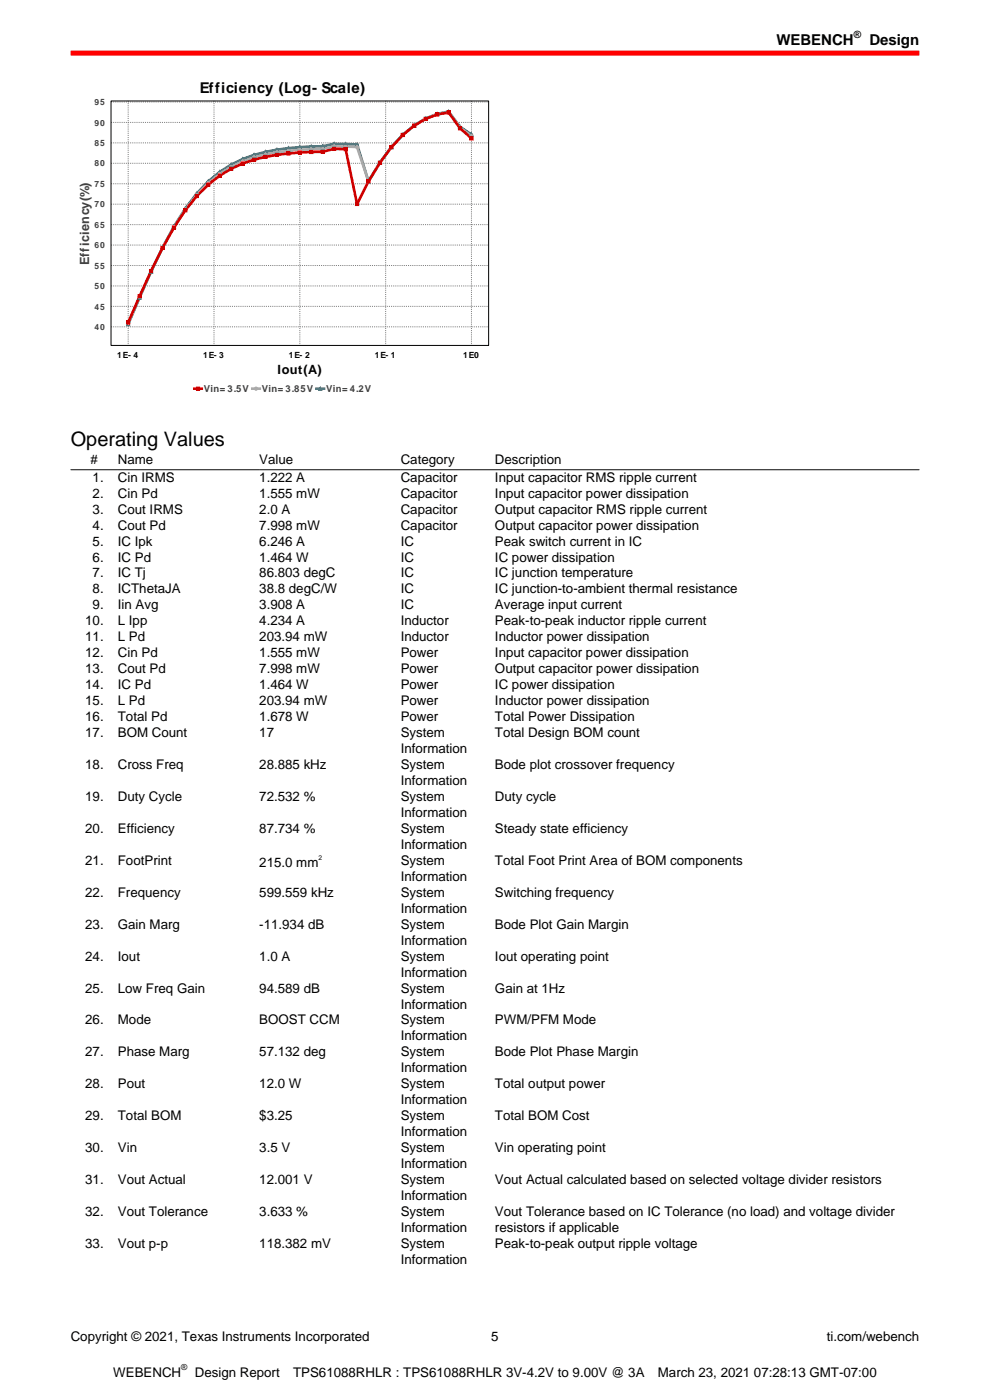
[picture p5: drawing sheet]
<svg xmlns="http://www.w3.org/2000/svg" width="210mm" height="297mm" viewBox="0 0 210 297" stroke-linecap="round" stroke-linejoin="round" font-family="sans-serif">
<path d="M15 11.3h180" fill="none" stroke="#f00" stroke-width="1.1" stroke-linecap="butt"/>
<g fill="#fff">
<path d="M15 16.6h90v67.5h-90z"/>
<path d="M40.9 80.9h38.2v3.1h-38.2z"/>
</g>
<path d="M41.2 82.5h1.6" fill="none" stroke="#c00" stroke-width=".56"/>
<path d="M41.7 82.1h.6v.7h-.6z" fill="#c00"/>
<path d="M41.7 82.1h.6v.7h-.6z" fill="none" stroke="#c00" stroke-width=".21"/>
<path d="M53.5 82.5h1.6" fill="none" stroke="#aaa" stroke-width=".56"/>
<circle cx="54.3" cy="82.5" r=".34" fill="#aaa"/>
<circle cx="54.3" cy="82.5" r=".34" fill="none" stroke="#aaa" stroke-width=".21"/>
<path d="M67.2 82.5h1.5" fill="none" stroke="#189" stroke-width=".56"/>
<path d="M67.9 82.1l.4 .7h-.7z" fill="#189"/>
<path d="M67.9 82.1l.4 .7h-.7z" fill="none" stroke="#189" stroke-width=".21"/>
<path d="M23.5 21.4h80.1v51.9h-80.1z" fill="#fff"/>
<g fill="none" stroke="#808080" stroke-width=".21" stroke-dasharray=".2 .2" stroke-linecap="butt">
<path d="M23.5 39h80.1M23.5 34.6h80.1M23.5 30.3h80.1M23.5 26h80.1M23.5 21.6h80.1M27.2 21.4v51.9M45.4 21.4v51.9M63.6 21.4v51.9M81.8 21.4v51.9M100 21.4v51.9M23.5 56.3h80.1M23.5 52h80.1"/>
<path d="M23.5 47.7h80.1M23.5 43.3h80.1M23.5 69.3h80.1M23.5 65h80.1M23.5 60.7h80.1"/>
</g>
<path d="M100 28.5l-2.4-1.6-2.4-3.2a17.1 17.1 0 0 0-9.8 4.9l-2.4 2.6-2.4 3.3-2.4 4-2.5-7.9-4.8-.1-2.4 .5a48.8 48.8 0 0 0-17 2.8 26.7 26.7 0 0 0-12.2 10.4 110.8 110.8 0 0 0-9.7 18.9l-2.4 5.7" fill="none" stroke="#189" stroke-width=".56"/>
<path d="M100 28.9l-2.4-1.9-2.4-3.2a16.7 16.7 0 0 0-9.8 4.8l-2.4 2.6-2.4 3.3-2.4 4-2.5-7.3-4.8-.2-2.4 .6a49.9 49.9 0 0 0-17 2.6 26.4 26.4 0 0 0-12.2 10.2 105.3 105.3 0 0 0-9.7 18.6l-2.4 5.6" fill="none" stroke="#aaa" stroke-width=".56"/>
<path d="M100 29.4l-2.4-2.2-2.4-3.3a16.3 16.3 0 0 0-9.8 4.7 48.2 48.2 0 0 0-9.7 14.7l-2.4-11.7h-2.4l-2.4 .6a51.2 51.2 0 0 0-17 2.5 26.2 26.2 0 0 0-12.2 9.9 100.2 100.2 0 0 0-9.7 18.2l-2.4 5.6" fill="none" stroke="#c00" stroke-width=".56"/>
<path d="M27.2 68.4l.3 .7h-.6z" fill="#189"/>
<path d="M27.2 68.4l.3 .7h-.6z" fill="none" stroke="#189" stroke-width=".21"/>
<path d="M29.6 62.8l.4 .6h-.7z" fill="#189"/>
<path d="M29.6 62.8l.4 .6h-.7z" fill="none" stroke="#189" stroke-width=".21"/>
<path d="M32 57.3l.4 .7h-.7z" fill="#189"/>
<path d="M32 57.3l.4 .7h-.7z" fill="none" stroke="#189" stroke-width=".21"/>
<path d="M34.5 52.2l.3 .7h-.7z" fill="#189"/>
<path d="M34.5 52.2l.3 .7h-.7z" fill="none" stroke="#189" stroke-width=".21"/>
<path d="M36.9 47.7l.3 .7h-.6z" fill="#189"/>
<path d="M36.9 47.7l.3 .7h-.6z" fill="none" stroke="#189" stroke-width=".21"/>
<path d="M39.3 43.9l.4 .7h-.7z" fill="#189"/>
<path d="M39.3 43.9l.4 .7h-.7z" fill="none" stroke="#189" stroke-width=".21"/>
<path d="M41.8 40.7l.3 .7h-.7z" fill="#189"/>
<path d="M41.8 40.7l.3 .7h-.7z" fill="none" stroke="#189" stroke-width=".21"/>
<path d="M44.2 38.1l.3 .7h-.7z" fill="#189"/>
<path d="M44.2 38.1l.3 .7h-.7z" fill="none" stroke="#189" stroke-width=".21"/>
<path d="M46.6 36.1l.3 .7h-.6z" fill="#189"/>
<path d="M46.6 36.1l.3 .7h-.6z" fill="none" stroke="#189" stroke-width=".21"/>
<path d="M49 34.6l.4 .7h-.7z" fill="#189"/>
<path d="M49 34.6l.4 .7h-.7z" fill="none" stroke="#189" stroke-width=".21"/>
<path d="M51.5 33.4l.3 .7h-.7z" fill="#189"/>
<path d="M51.5 33.4l.3 .7h-.7z" fill="none" stroke="#189" stroke-width=".21"/>
<path d="M53.9 32.5l.3 .7h-.6z" fill="#189"/>
<path d="M53.9 32.5l.3 .7h-.6z" fill="none" stroke="#189" stroke-width=".21"/>
<path d="M56.3 31.9l.4 .7h-.7z" fill="#189"/>
<path d="M56.3 31.9l.4 .7h-.7z" fill="none" stroke="#189" stroke-width=".21"/>
<path d="M58.7 31.4l.4 .7h-.7z" fill="#189"/>
<path d="M58.7 31.4l.4 .7h-.7z" fill="none" stroke="#189" stroke-width=".21"/>
<path d="M61.2 31.1l.3 .7h-.7z" fill="#189"/>
<path d="M61.2 31.1l.3 .7h-.7z" fill="none" stroke="#189" stroke-width=".21"/>
<path d="M63.6 30.9l.3 .7h-.6z" fill="#189"/>
<path d="M63.6 30.9l.3 .7h-.6z" fill="none" stroke="#189" stroke-width=".21"/>
<path d="M66 30.8l.4 .6h-.7z" fill="#189"/>
<path d="M66 30.8l.4 .6h-.7z" fill="none" stroke="#189" stroke-width=".21"/>
<path d="M68.5 30.7l.3 .7h-.7z" fill="#189"/>
<path d="M68.5 30.7l.3 .7h-.7z" fill="none" stroke="#189" stroke-width=".21"/>
<path d="M70.9 30.2l.3 .7h-.7z" fill="#189"/>
<path d="M70.9 30.2l.3 .7h-.7z" fill="none" stroke="#189" stroke-width=".21"/>
<path d="M73.3 30.2l.3 .7h-.6z" fill="#189"/>
<path d="M73.3 30.2l.3 .7h-.6z" fill="none" stroke="#189" stroke-width=".21"/>
<path d="M75.7 30.3l.4 .7h-.7z" fill="#189"/>
<path d="M75.7 30.3l.4 .7h-.7z" fill="none" stroke="#189" stroke-width=".21"/>
<path d="M78.2 38.1l.3 .7h-.7z" fill="#189"/>
<path d="M78.2 38.1l.3 .7h-.7z" fill="none" stroke="#189" stroke-width=".21"/>
<path d="M80.6 34.2l.3 .6h-.6z" fill="#189"/>
<path d="M80.6 34.2l.3 .6h-.6z" fill="none" stroke="#189" stroke-width=".21"/>
<path d="M83 30.9l.4 .6h-.7z" fill="#189"/>
<path d="M83 30.9l.4 .6h-.7z" fill="none" stroke="#189" stroke-width=".21"/>
<path d="M85.4 28.3l.4 .6h-.7z" fill="#189"/>
<path d="M85.4 28.3l.4 .6h-.7z" fill="none" stroke="#189" stroke-width=".21"/>
<path d="M87.9 26.3l.3 .6h-.7z" fill="#189"/>
<path d="M87.9 26.3l.3 .6h-.7z" fill="none" stroke="#189" stroke-width=".21"/>
<path d="M90.3 24.8l.3 .7h-.6z" fill="#189"/>
<path d="M90.3 24.8l.3 .7h-.6z" fill="none" stroke="#189" stroke-width=".21"/>
<path d="M92.7 23.8l.4 .7h-.7z" fill="#189"/>
<path d="M92.7 23.8l.4 .7h-.7z" fill="none" stroke="#189" stroke-width=".21"/>
<path d="M95.2 23.3l.3 .7h-.7z" fill="#189"/>
<path d="M95.2 23.3l.3 .7h-.7z" fill="none" stroke="#189" stroke-width=".21"/>
<path d="M97.6 26.6l.3 .6h-.7z" fill="#189"/>
<path d="M97.6 26.6l.3 .6h-.7z" fill="none" stroke="#189" stroke-width=".21"/>
<path d="M100 28.2l.3 .7h-.6z" fill="#189"/>
<path d="M100 28.2l.3 .7h-.6z" fill="none" stroke="#189" stroke-width=".21"/>
<circle cx="27.2" cy="68.6" r=".34" fill="#aaa"/>
<circle cx="27.2" cy="68.6" r=".34" fill="none" stroke="#aaa" stroke-width=".21"/>
<circle cx="29.6" cy="63" r=".34" fill="#aaa"/>
<circle cx="29.6" cy="63" r=".34" fill="none" stroke="#aaa" stroke-width=".21"/>
<circle cx="32" cy="57.6" r=".34" fill="#aaa"/>
<circle cx="32" cy="57.6" r=".34" fill="none" stroke="#aaa" stroke-width=".21"/>
<circle cx="34.5" cy="52.6" r=".34" fill="#aaa"/>
<circle cx="34.5" cy="52.6" r=".34" fill="none" stroke="#aaa" stroke-width=".21"/>
<circle cx="36.9" cy="48.2" r=".34" fill="#aaa"/>
<circle cx="36.9" cy="48.2" r=".34" fill="none" stroke="#aaa" stroke-width=".21"/>
<circle cx="39.3" cy="44.4" r=".34" fill="#aaa"/>
<circle cx="39.3" cy="44.4" r=".34" fill="none" stroke="#aaa" stroke-width=".21"/>
<circle cx="41.8" cy="41.3" r=".34" fill="#aaa"/>
<circle cx="41.8" cy="41.3" r=".34" fill="none" stroke="#aaa" stroke-width=".21"/>
<circle cx="44.2" cy="38.8" r=".34" fill="#aaa"/>
<circle cx="44.2" cy="38.8" r=".34" fill="none" stroke="#aaa" stroke-width=".21"/>
<circle cx="46.6" cy="36.9" r=".34" fill="#aaa"/>
<circle cx="46.6" cy="36.9" r=".34" fill="none" stroke="#aaa" stroke-width=".21"/>
<circle cx="49" cy="35.4" r=".34" fill="#aaa"/>
<circle cx="49" cy="35.4" r=".34" fill="none" stroke="#aaa" stroke-width=".21"/>
<circle cx="51.5" cy="34.2" r=".34" fill="#aaa"/>
<circle cx="51.5" cy="34.2" r=".34" fill="none" stroke="#aaa" stroke-width=".21"/>
<circle cx="53.9" cy="33.4" r=".34" fill="#aaa"/>
<circle cx="53.9" cy="33.4" r=".34" fill="none" stroke="#aaa" stroke-width=".21"/>
<circle cx="56.3" cy="32.7" r=".34" fill="#aaa"/>
<circle cx="56.3" cy="32.7" r=".34" fill="none" stroke="#aaa" stroke-width=".21"/>
<circle cx="58.7" cy="32.3" r=".34" fill="#aaa"/>
<circle cx="58.7" cy="32.3" r=".34" fill="none" stroke="#aaa" stroke-width=".21"/>
<circle cx="61.2" cy="32" r=".34" fill="#aaa"/>
<circle cx="61.2" cy="32" r=".34" fill="none" stroke="#aaa" stroke-width=".21"/>
<circle cx="63.6" cy="31.8" r=".34" fill="#aaa"/>
<circle cx="63.6" cy="31.8" r=".34" fill="none" stroke="#aaa" stroke-width=".21"/>
<circle cx="66" cy="31.7" r=".34" fill="#aaa"/>
<circle cx="66" cy="31.7" r=".34" fill="none" stroke="#aaa" stroke-width=".21"/>
<circle cx="68.5" cy="31.6" r=".34" fill="#aaa"/>
<circle cx="68.5" cy="31.6" r=".34" fill="none" stroke="#aaa" stroke-width=".21"/>
<circle cx="70.9" cy="31" r=".34" fill="#aaa"/>
<circle cx="70.9" cy="31" r=".34" fill="none" stroke="#aaa" stroke-width=".21"/>
<circle cx="73.3" cy="31.1" r=".34" fill="#aaa"/>
<circle cx="73.3" cy="31.1" r=".34" fill="none" stroke="#aaa" stroke-width=".21"/>
<circle cx="75.7" cy="31.2" r=".34" fill="#aaa"/>
<circle cx="75.7" cy="31.2" r=".34" fill="none" stroke="#aaa" stroke-width=".21"/>
<circle cx="78.2" cy="38.5" r=".34" fill="#aaa"/>
<circle cx="78.2" cy="38.5" r=".34" fill="none" stroke="#aaa" stroke-width=".21"/>
<circle cx="80.6" cy="34.5" r=".34" fill="#aaa"/>
<circle cx="80.6" cy="34.5" r=".34" fill="none" stroke="#aaa" stroke-width=".21"/>
<circle cx="83" cy="31.2" r=".34" fill="#aaa"/>
<circle cx="83" cy="31.2" r=".34" fill="none" stroke="#aaa" stroke-width=".21"/>
<circle cx="85.4" cy="28.6" r=".34" fill="#aaa"/>
<circle cx="85.4" cy="28.6" r=".34" fill="none" stroke="#aaa" stroke-width=".21"/>
<circle cx="87.9" cy="26.6" r=".34" fill="#aaa"/>
<circle cx="87.9" cy="26.6" r=".34" fill="none" stroke="#aaa" stroke-width=".21"/>
<circle cx="90.3" cy="25.2" r=".34" fill="#aaa"/>
<circle cx="90.3" cy="25.2" r=".34" fill="none" stroke="#aaa" stroke-width=".21"/>
<circle cx="92.7" cy="24.2" r=".34" fill="#aaa"/>
<circle cx="92.7" cy="24.2" r=".34" fill="none" stroke="#aaa" stroke-width=".21"/>
<circle cx="95.2" cy="23.8" r=".34" fill="#aaa"/>
<circle cx="95.2" cy="23.8" r=".34" fill="none" stroke="#aaa" stroke-width=".21"/>
<circle cx="97.6" cy="27" r=".34" fill="#aaa"/>
<circle cx="97.6" cy="27" r=".34" fill="none" stroke="#aaa" stroke-width=".21"/>
<circle cx="100" cy="28.9" r=".34" fill="#aaa"/>
<circle cx="100" cy="28.9" r=".34" fill="none" stroke="#aaa" stroke-width=".21"/>
<path d="M26.9 68.1h.6v.6h-.6z" fill="#c00"/>
<path d="M26.9 68.1h.6v.6h-.6z" fill="none" stroke="#c00" stroke-width=".21"/>
<path d="M29.3 62.5h.7v.7h-.7z" fill="#c00"/>
<path d="M29.3 62.5h.7v.7h-.7z" fill="none" stroke="#c00" stroke-width=".21"/>
<path d="M31.7 57.2h.7v.6h-.7z" fill="#c00"/>
<path d="M31.7 57.2h.7v.6h-.7z" fill="none" stroke="#c00" stroke-width=".21"/>
<path d="M34.1 52.3h.7v.6h-.7z" fill="#c00"/>
<path d="M34.1 52.3h.7v.6h-.7z" fill="none" stroke="#c00" stroke-width=".21"/>
<path d="M36.6 47.9h.6v.7h-.6z" fill="#c00"/>
<path d="M36.6 47.9h.6v.7h-.6z" fill="none" stroke="#c00" stroke-width=".21"/>
<path d="M39 44.3h.7v.6h-.7z" fill="#c00"/>
<path d="M39 44.3h.7v.6h-.7z" fill="none" stroke="#c00" stroke-width=".21"/>
<path d="M41.4 41.2h.7v.7h-.7z" fill="#c00"/>
<path d="M41.4 41.2h.7v.7h-.7z" fill="none" stroke="#c00" stroke-width=".21"/>
<path d="M43.8 38.8h.7v.7h-.7z" fill="#c00"/>
<path d="M43.8 38.8h.7v.7h-.7z" fill="none" stroke="#c00" stroke-width=".21"/>
<path d="M46.3 36.9h.6v.7h-.6z" fill="#c00"/>
<path d="M46.3 36.9h.6v.7h-.6z" fill="none" stroke="#c00" stroke-width=".21"/>
<path d="M48.7 35.5h.7v.6h-.7z" fill="#c00"/>
<path d="M48.7 35.5h.7v.6h-.7z" fill="none" stroke="#c00" stroke-width=".21"/>
<path d="M51.1 34.4h.7v.6h-.7z" fill="#c00"/>
<path d="M51.1 34.4h.7v.6h-.7z" fill="none" stroke="#c00" stroke-width=".21"/>
<path d="M53.6 33.5h.6v.7h-.6z" fill="#c00"/>
<path d="M53.6 33.5h.6v.7h-.6z" fill="none" stroke="#c00" stroke-width=".21"/>
<path d="M56 32.9h.7v.7h-.7z" fill="#c00"/>
<path d="M56 32.9h.7v.7h-.7z" fill="none" stroke="#c00" stroke-width=".21"/>
<path d="M58.4 32.5h.7v.7h-.7z" fill="#c00"/>
<path d="M58.4 32.5h.7v.7h-.7z" fill="none" stroke="#c00" stroke-width=".21"/>
<path d="M60.8 32.2h.7v.7h-.7z" fill="#c00"/>
<path d="M60.8 32.2h.7v.7h-.7z" fill="none" stroke="#c00" stroke-width=".21"/>
<path d="M63.3 32h.6v.7h-.6z" fill="#c00"/>
<path d="M63.3 32h.6v.7h-.6z" fill="none" stroke="#c00" stroke-width=".21"/>
<path d="M65.7 31.9h.7v.7h-.7z" fill="#c00"/>
<path d="M65.7 31.9h.7v.7h-.7z" fill="none" stroke="#c00" stroke-width=".21"/>
<path d="M68.1 31.9h.7v.6h-.7z" fill="#c00"/>
<path d="M68.1 31.9h.7v.6h-.7z" fill="none" stroke="#c00" stroke-width=".21"/>
<path d="M70.5 31.2h.7v.7h-.7z" fill="#c00"/>
<path d="M70.5 31.2h.7v.7h-.7z" fill="none" stroke="#c00" stroke-width=".21"/>
<path d="M73 31.3h.6v.7h-.6z" fill="#c00"/>
<path d="M73 31.3h.6v.7h-.6z" fill="none" stroke="#c00" stroke-width=".21"/>
<path d="M75.4 42.9h.7v.7h-.7z" fill="#c00"/>
<path d="M75.4 42.9h.7v.7h-.7z" fill="none" stroke="#c00" stroke-width=".21"/>
<path d="M77.8 38.1h.7v.7h-.7z" fill="#c00"/>
<path d="M77.8 38.1h.7v.7h-.7z" fill="none" stroke="#c00" stroke-width=".21"/>
<path d="M80.3 34.2h.6v.7h-.6z" fill="#c00"/>
<path d="M80.3 34.2h.6v.7h-.6z" fill="none" stroke="#c00" stroke-width=".21"/>
<path d="M82.7 30.9h.7v.7h-.7z" fill="#c00"/>
<path d="M82.7 30.9h.7v.7h-.7z" fill="none" stroke="#c00" stroke-width=".21"/>
<path d="M85.1 28.3h.7v.7h-.7z" fill="#c00"/>
<path d="M85.1 28.3h.7v.7h-.7z" fill="none" stroke="#c00" stroke-width=".21"/>
<path d="M87.5 26.3h.7v.7h-.7z" fill="#c00"/>
<path d="M87.5 26.3h.7v.7h-.7z" fill="none" stroke="#c00" stroke-width=".21"/>
<path d="M90 24.9h.6v.7h-.6z" fill="#c00"/>
<path d="M90 24.9h.6v.7h-.6z" fill="none" stroke="#c00" stroke-width=".21"/>
<path d="M92.4 23.9h.7v.7h-.7z" fill="#c00"/>
<path d="M92.4 23.9h.7v.7h-.7z" fill="none" stroke="#c00" stroke-width=".21"/>
<path d="M94.8 23.5h.7v.7h-.7z" fill="#c00"/>
<path d="M94.8 23.5h.7v.7h-.7z" fill="none" stroke="#c00" stroke-width=".21"/>
<path d="M97.2 26.9h.7v.6h-.7z" fill="#c00"/>
<path d="M97.2 26.9h.7v.6h-.7z" fill="none" stroke="#c00" stroke-width=".21"/>
<path d="M99.7 29h.6v.7h-.6z" fill="#c00"/>
<path d="M99.7 29h.6v.7h-.6z" fill="none" stroke="#c00" stroke-width=".21"/>
<path d="M23.5 21.4h80.1v51.9h-80.1z" fill="none" stroke="#000" stroke-width=".21"/>
<path d="M15 99.6h180" fill="none" stroke="#444" stroke-width=".26"/>
<text font-size="4.2" x="15" y="94.7">Operating Values</text>
<g font-size="3.2">
<text x="164.7" y="9.6">WEBENCH</text>
<text x="184.4" y="9.6">Design</text>
</g>
<text font-size="3.1" x="42.4" y="19.7">Efficiency (Log- Scale)</text>
<g font-size="2.8">
<text x="19.2" y="98.5">#</text>
<text x="25" y="98.5">Name</text>
<text x="55" y="98.5">Value</text>
<text x="85" y="98.5">Category</text>
<text x="105" y="98.5">Description</text>
<text x="19.6" y="102.2">1.</text>
<text x="19.6" y="105.6">2.</text>
<text x="25" y="102.2">Cin IRMS</text>
<text x="25" y="105.6">Cin Pd</text>
<text x="55" y="102.2">1.222 A</text>
<text x="55" y="105.6">1.555 mW</text>
<text x="85" y="102.2">Capacitor</text>
<text x="85" y="105.6">Capacitor</text>
<text x="105" y="102.2">Input capacitor RMS ripple current</text>
<text x="105" y="105.6">Input capacitor power dissipation</text>
<text x="19.6" y="109">3.</text>
<text x="19.6" y="112.3">4.</text>
<text x="25" y="109">Cout IRMS</text>
<text x="25" y="112.3">Cout Pd</text>
<text x="55" y="109">2.0 A</text>
<text x="55" y="112.3">7.998 mW</text>
<text x="85" y="109">Capacitor</text>
<text x="85" y="112.3">Capacitor</text>
<text x="105" y="109">Output capacitor RMS ripple current</text>
<text x="105" y="112.3">Output capacitor power dissipation</text>
<text x="19.6" y="115.7">5.</text>
<text x="19.6" y="119.1">6.</text>
<text x="25" y="115.7">IC Ipk</text>
<text x="25" y="119.1">IC Pd</text>
<text x="55" y="115.7">6.246 A</text>
<text x="55" y="119.1">1.464 W</text>
<text x="85" y="115.7">IC</text>
<text x="85" y="119.1">IC</text>
<text x="105" y="115.7">Peak switch current in IC</text>
<text x="105" y="119.1">IC power dissipation</text>
<text x="19.6" y="122.5">7.</text>
<text x="19.6" y="125.9">8.</text>
<text x="25" y="122.5">IC Tj</text>
<text x="25" y="125.9">ICThetaJA</text>
<text x="55" y="122.5">86.803 degC</text>
<text x="55" y="125.9">38.8 degC/W</text>
<text x="85" y="122.5">IC</text>
<text x="85" y="125.9">IC</text>
<text x="105" y="122.5">IC junction temperature</text>
<text x="105" y="125.9">IC junction-to-ambient thermal resistance</text>
<text x="19.6" y="129.3">9.</text>
<text x="25" y="129.3">Iin Avg</text>
<text x="55" y="129.3">3.908 A</text>
<text x="85" y="129.3">IC</text>
<text x="105" y="129.3">Average input current</text>
<text x="18.1" y="132.7">10.</text>
<text x="18.1" y="136.1">11.</text>
<text x="25" y="132.7">L Ipp</text>
<text x="25" y="136.1">L Pd</text>
<text x="55" y="132.7">4.234 A</text>
<text x="55" y="136.1">203.94 mW</text>
<text x="85" y="132.7">Inductor</text>
<text x="85" y="136.1">Inductor</text>
<text x="105" y="132.7">Peak-to-peak inductor ripple current</text>
<text x="105" y="136.1">Inductor power dissipation</text>
<text x="18.1" y="139.4">12.</text>
<text x="18.1" y="142.8">13.</text>
<text x="25" y="139.4">Cin Pd</text>
<text x="25" y="142.8">Cout Pd</text>
<text x="55" y="139.4">1.555 mW</text>
<text x="55" y="142.8">7.998 mW</text>
<text x="85" y="139.4">Power</text>
<text x="85" y="142.8">Power</text>
<text x="105" y="139.4">Input capacitor power dissipation</text>
<text x="105" y="142.8">Output capacitor power dissipation</text>
<text x="18.1" y="146.2">14.</text>
<text x="18.1" y="149.6">15.</text>
<text x="25" y="146.2">IC Pd</text>
<text x="25" y="149.6">L Pd</text>
<text x="55" y="146.2">1.464 W</text>
<text x="55" y="149.6">203.94 mW</text>
<text x="85" y="146.2">Power</text>
<text x="85" y="149.6">Power</text>
<text x="105" y="146.2">IC power dissipation</text>
<text x="105" y="149.6">Inductor power dissipation</text>
<text x="18.1" y="153">16.</text>
<text x="25" y="153">Total Pd</text>
<text x="55" y="153">1.678 W</text>
<text x="85" y="153">Power</text>
<text x="105" y="153">Total Power Dissipation</text>
<text x="18.1" y="156.4">17.</text>
<text x="25" y="156.4">BOM Count</text>
<text x="55" y="156.4">17</text>
<text x="85" y="156.4">System</text>
<text x="85" y="159.8">Information</text>
<text x="105" y="156.4">Total Design BOM count</text>
<text x="18.1" y="163.1">18.</text>
<text x="25" y="163.1">Cross Freq</text>
<text x="55" y="163.1">28.885 kHz</text>
<text x="85" y="163.1">System</text>
<text x="85" y="166.5">Information</text>
<text x="105" y="163.1">Bode plot crossover frequency</text>
<text x="18.1" y="169.9">19.</text>
<text x="25" y="169.9">Duty Cycle</text>
<text x="55" y="169.9">72.532 %</text>
<text x="85" y="169.9">System</text>
<text x="85" y="173.3">Information</text>
<text x="105" y="169.9">Duty cycle</text>
<text x="18.1" y="176.7">20.</text>
<text x="25" y="176.7">Efficiency</text>
<text x="55" y="176.7">87.734 %</text>
<text x="85" y="176.7">System</text>
<text x="105" y="176.7">Steady state efficiency</text>
<text x="18.1" y="183.5">21.</text>
<text x="25" y="183.5">FootPrint</text>
<text x="55" y="183.9">215.0 mm</text>
<text x="85" y="180.1">Information</text>
<text x="85" y="183.5">System</text>
<text x="105" y="183.5">Total Foot Print Area of BOM components</text>
<text x="18.1" y="190.2">22.</text>
<text x="25" y="190.2">Frequency</text>
<text x="55" y="190.2">599.559 kHz</text>
<text x="85" y="186.9">Information</text>
<text x="85" y="190.2">System</text>
<text x="105" y="190.2">Switching frequency</text>
<text x="18.1" y="197">23.</text>
<text x="25" y="197">Gain Marg</text>
<text x="55" y="197">-11.934 dB</text>
<text x="85" y="193.6">Information</text>
<text x="85" y="197">System</text>
<text x="105" y="197">Bode Plot Gain Margin</text>
<text x="18.1" y="203.8">24.</text>
<text x="25" y="203.8">Iout</text>
<text x="55" y="203.8">1.0 A</text>
<text x="85" y="200.4">Information</text>
<text x="85" y="203.8">System</text>
<text x="105" y="203.8">Iout operating point</text>
<text x="85" y="207.2">Information</text>
<text x="18.1" y="210.6">25.</text>
<text x="25" y="210.6">Low Freq Gain</text>
<text x="55" y="210.6">94.589 dB</text>
<text x="85" y="210.6">System</text>
<text x="85" y="213.9">Information</text>
<text x="105" y="210.6">Gain at 1Hz</text>
<text x="18.1" y="217.3">26.</text>
<text x="25" y="217.3">Mode</text>
<text x="55" y="217.3">BOOST CCM</text>
<text x="85" y="217.3">System</text>
<text x="85" y="220.7">Information</text>
<text x="105" y="217.3">PWM/PFM Mode</text>
<text x="18.1" y="224.1">27.</text>
<text x="25" y="224.1">Phase Marg</text>
<text x="55" y="224.1">57.132 deg</text>
<text x="85" y="224.1">System</text>
<text x="85" y="227.5">Information</text>
<text x="105" y="224.1">Bode Plot Phase Margin</text>
<text x="18.1" y="230.9">28.</text>
<text x="25" y="230.9">Pout</text>
<text x="55" y="230.9">12.0 W</text>
<text x="85" y="230.9">System</text>
<text x="105" y="230.9">Total output power</text>
<text x="18.1" y="237.7">29.</text>
<text x="25" y="237.7">Total BOM</text>
<text x="55" y="237.7">$3.25</text>
<text x="85" y="234.3">Information</text>
<text x="85" y="237.7">System</text>
<text x="105" y="237.7">Total BOM Cost</text>
<text x="18.1" y="244.4">30.</text>
<text x="25" y="244.4">Vin</text>
<text x="55" y="244.4">3.5 V</text>
<text x="85" y="241">Information</text>
<text x="85" y="244.4">System</text>
<text x="105" y="244.4">Vin operating point</text>
<text x="18.1" y="251.2">31.</text>
<text x="25" y="251.2">Vout Actual</text>
<text x="55" y="251.2">12.001 V</text>
<text x="85" y="247.8">Information</text>
<text x="85" y="251.2">System</text>
<text x="105" y="251.2">Vout Actual calculated based on selected voltage divider resistors</text>
<text x="18.1" y="258">32.</text>
<text x="25" y="258">Vout Tolerance</text>
<text x="55" y="258">3.633 %</text>
<text x="85" y="254.6">Information</text>
<text x="85" y="258">System</text>
<text x="105" y="258">Vout Tolerance based on IC Tolerance (no load) and voltage divider</text>
<text x="85" y="261.4">Information</text>
<text x="105" y="261.4">resistors if applicable</text>
<text x="18.1" y="264.7">33.</text>
<text x="25" y="264.7">Vout p-p</text>
<text x="55" y="264.7">118.382 mV</text>
<text x="85" y="264.7">System</text>
<text x="85" y="268.1">Information</text>
<text x="105" y="264.7">Peak-to-peak output ripple voltage</text>
<text x="15" y="284.4">Copyright © 2021, Texas Instruments Incorporated</text>
<text x="104.2" y="284.4">5</text>
<text x="175.4" y="284.4">ti.com/webench</text>
<text x="24" y="292">WEBENCH</text>
<text x="41.3" y="292">Design Report</text>
<text x="62.2" y="292">TPS61088RHLR : TPS61088RHLR 3V-4.2V to 9.00V @ 3A</text>
<text x="139.5" y="292">March 23, 2021 07:28:13 GMT-07:00</text>
</g>
<text font-size="2.7" fill="#404040" x="18.9" y="56.1" transform="rotate(-90 18.9 56.1)">Efficiency(%)</text>
<text font-size="2.7" x="58.9" y="79.4">Iout(A)</text>
<text font-size="2.1" x="181.1" y="8">®</text>
<g font-size="2" fill="#404040">
<text x="43.2" y="83.2">Vin= 3.5V</text>
<text x="55.5" y="83.2">Vin= 3.85V</text>
<text x="69.2" y="83.2">Vin= 4.2V</text>
</g>
<g font-size="1.8" fill="#404040">
<text x="20" y="22.3">95</text>
<text x="20" y="26.6">90</text>
<text x="20" y="35.3">80</text>
<text x="20" y="31">85</text>
<text x="20" y="39.6">75</text>
<text x="20" y="44">70</text>
<text x="20" y="52.7">60</text>
<text x="20" y="48.3">65</text>
<text x="20" y="57">55</text>
<text x="20" y="65.7">45</text>
<text x="20" y="61.3">50</text>
<text x="20" y="70">40</text>
</g>
<g font-size="1.8">
<text x="24.9" y="76">1E- 4</text>
<text x="43.1" y="76">1E- 3</text>
<text x="61.3" y="76">1E- 2</text>
<text x="79.5" y="76">1E- 1</text>
<text x="98.3" y="76">1E0</text>
<text x="38.4" y="290.6">®</text>
</g>
<text font-size="1.4" x="67.5" y="182.5">2</text>
</svg>
